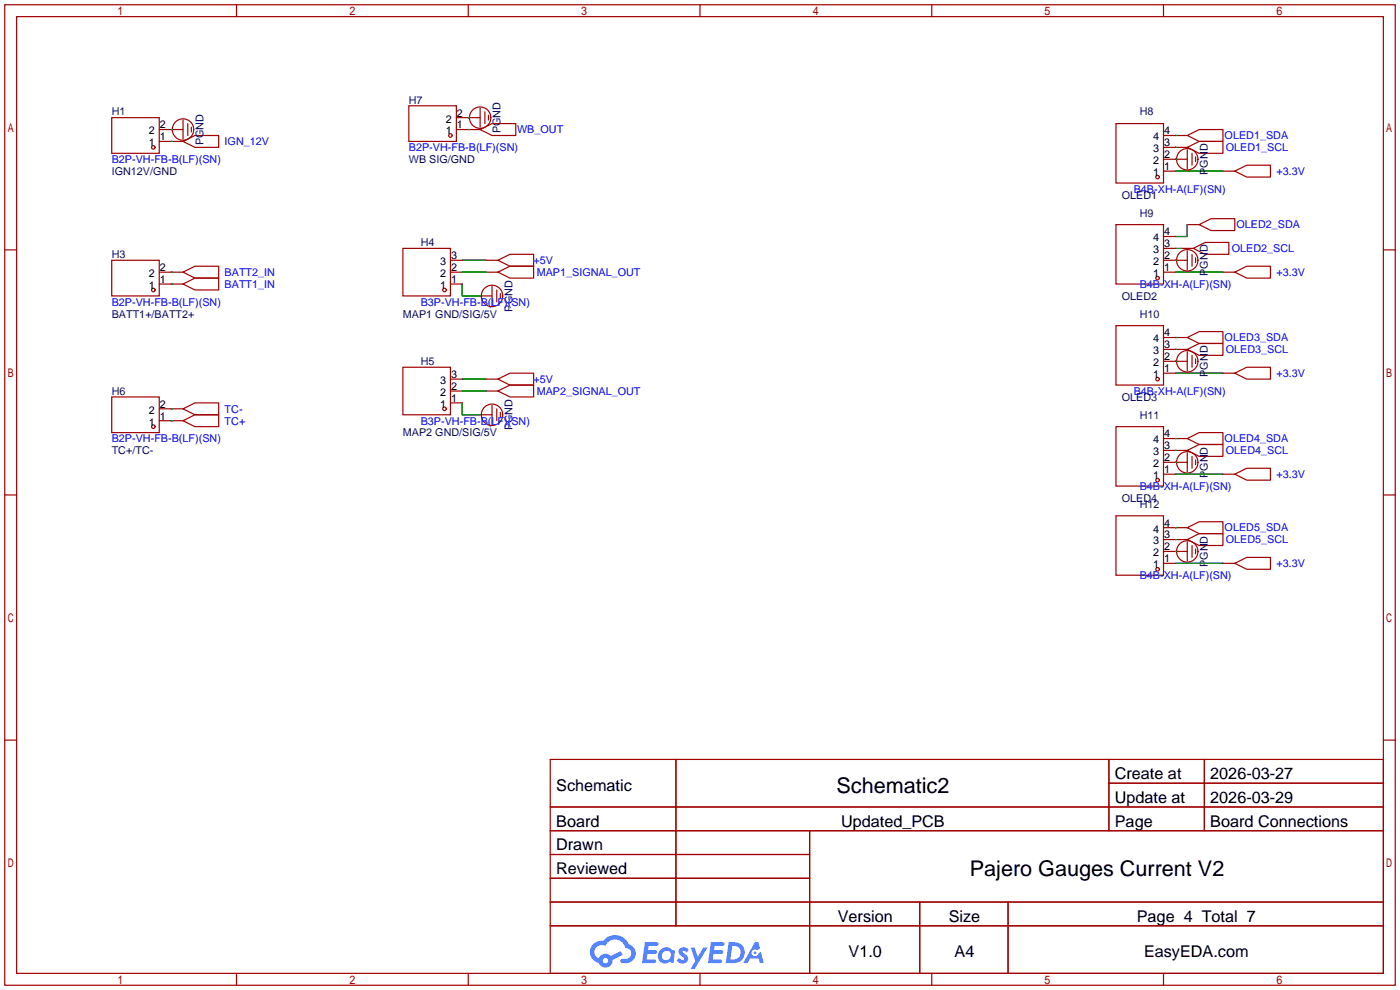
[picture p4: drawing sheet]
<svg xmlns="http://www.w3.org/2000/svg" width="299mm" height="212mm" viewBox="0 0 299 212" stroke-linecap="round" stroke-linejoin="round" font-family="sans-serif">
<g fill="none" stroke="#a10000" stroke-width=".25">
<path d="M1 1h297.2v209.6h-297.2zM3.6 3.6h292.1v204.4h-292.1zM50.5 1v2.6M100.1 1v2.6M149.6 1v2.6M199.1 1v2.6M248.7 1v2.6M1 53.4h2.6M295.7 53.4h2.5M1 105.8h2.6M295.7 105.8h2.5M1 158.2h2.6"/>
<path d="M295.7 158.2h2.5M117.6 162.3h178.1v45.7h-178.1zM117.6 172.5h178.1M117.6 177.5h178.1M144.5 162.3v35.6M173 177.5v30.5M237 162.3v15.2M237 167.4h58.7M257.4 162.3v15.2M117.6 182.6h55.4M117.6 192.8h178.1M117.6 187.7h55.4"/>
<path d="M117.6 197.9h178.1M196.6 192.8v15.2M215.4 192.8v15.2M50.5 208v2.6M100.1 208v2.6M149.6 208v2.6M199.1 208v2.6M248.7 208v2.6"/>
</g>
<g fill="#5487ff">
<path d="M145.3 202.7a1.3 1.3 0 0 1 1.9 .3l-.4 .6a.54 .54 0 0 0-.9-.2l.1 .2a1.34 1.34 0 0 1 .9 1.8 1.47 1.47 0 0 1-2.3-.1l.5-.6 .8 .5a.31 .31 0 0 0 .4-.3 .31 .31 0 0 0-.3-.4 1.12 1.12 0 0 1-.7-1.8z"/>
<path d="M147.6 202.5h.9l.6 2 1.2-2h.9l-2.7 4.6h-.9l1-1.7z"/>
<path d="M137.8 201.4h1.7a1.31 1.31 0 0 1 1.2 .2 .4 .4 0 0 1-.3 .5l-1.8 .1-.1 .9h1.6a.4 .4 0 0 1 .4 .4 .4 .4 0 0 1-.5 .4h-1.6l-.2 1.2h1.4a.46 .46 0 0 1 .5 0 .46 .46 0 0 1 .1 .5l-.4 .2h-2.6z"/>
<path d="M151.9 201.4h1.7a1.32 1.32 0 0 1 1.2 .2 .39 .39 0 0 1-.3 .5l-1.8 .1-.1 .9h1.6a.4 .4 0 0 1 .4 .4 .4 .4 0 0 1-.4 .4h-1.7l-.2 1.2h1.4a.46 .46 0 0 1 .5 0 .46 .46 0 0 1 .1 .5l-.4 .2h-2.6z"/>
<path d="M161.3 201.4h.8l.3 1.3-.6 .4a.75 .75 0 0 0-1.1 .3 .75 .75 0 0 0 .5 1 .75 .75 0 0 0 .9-.7l.5-.2 .6 2.3h-.8l-.3-.9h-1.8l-.5 .9h-1z"/>
<path d="M155.7 201.4l-.6 4.4h1.5a2.27 2.27 0 0 0 2.6-2.2 2.27 2.27 0 0 0-2.7-2.2zM156.5 202.1a1.5 1.5 0 0 1 1.8 1.6 1.5 1.5 0 0 1-1.9 1.4h-.3z"/>
<path d="M141.2 203a1.6 1.6 0 0 0-.3 2.3 1.6 1.6 0 0 0 2.3 .2l.7 .3 .3-2.4-.1-.3-.5-.1a1.58 1.58 0 0 0-2.4 0zM141.8 203.5a.98 .98 0 0 1 1.6 .4 .98 .98 0 0 1-1.1 1.3 .94 .94 0 0 1-.9-.7 .94 .94 0 0 1 .4-1z"/>
<path d="M126.8 201.8a2.37 2.37 0 0 0 1.1 4 1.54 1.54 0 0 0 1.8 1 1.54 1.54 0 0 0 1.2-1.6l2.2-1.1-.5-.8-2 1a1.57 1.57 0 0 0-2.7 .5 1.5 1.5 0 0 1-.7-2.1 1.5 1.5 0 0 1 2.2-.5 2.23 2.23 0 0 1 2.3-1.4 2.23 2.23 0 0 1 2 1.8 1.16 1.16 0 0 1 1.2 1.1 1.16 1.16 0 0 1-1.1 1.2h-.7a.47 .47 0 0 0-.5 .4 .47 .47 0 0 0 .4 .5 2.17 2.17 0 0 0 2.5-.9 2.17 2.17 0 0 0-.3-2.7l-.8-.4a3.2 3.2 0 0 0-5.5-.7l-1.1 .1zM128.8 205.3a.6 .6 0 0 1 1.2 0 .6 .6 0 0 1-1.2 0z"/>
<circle cx="161.4" cy="203.6" r=".28"/>
</g>
<g fill="none" stroke="#a10000" stroke-width=".25">
<path d="M23.9 25.1h10.1v7.7h-10.1zM34 30.2h5.1M34 27.7h5.1M39.1 30.2l2.6-1.2h5v2.5h-5zM39.1 25.7v4M40.1 26.4v2.6M40.9 27.2v1M87.4 22.6h10.1v7.6h-10.1zM97.5 27.7h5.1M97.5 25.1h5.1M102.6 27.7l2.6-1.3h5v2.6h-5zM102.6 23.1v4.1"/>
<path d="M103.6 23.9v2.5M104.4 24.6v1.1M238.5 26.4h10.2v12.7h-10.2zM248.7 31.5h5M248.7 29h5M248.7 34h5M248.7 36.6h2.5M253.7 31.5l2.6-1.3h5.1v2.6h-5.1zM253.7 29l2.6-1.3h5.1v2.5h-5.1zM253.7 32v4.1M254.8 32.8v2.5M255.5 33.5v1"/>
<path d="M261.4 36.6h2.5M263.9 36.6l2.5-1.3h5.1v2.5h-5.1zM23.9 55.6h10.1v7.6h-10.1zM34 58.2h5.1M39.1 58.2l2.6-1.3h5v2.5h-5zM86.1 53.1h10.2v10.1h-10.2zM96.3 58.2h2.5M96.3 55.6h2.5M103.9 58.2h2.5M103.9 55.6h2.5M106.4 58.2l2.6-1.3h5v2.5h-5zM106.4 55.6l2.6-1.2h5v2.5h-5z"/>
<path d="M238.5 48h10.2v12.7h-10.2zM248.7 58.2h2.5M248.7 55.6h5M248.7 53.1h2.5M248.7 50.5h2.5M252.5 53.1h2.5M253.7 53.6v4.1M253.7 48h2.6M254.8 54.4v2.5M255 53.1l2.6-1.3h5v2.6h-5zM255.5 55.1v1M256.3 48l2.5-1.3h5.1v2.6h-5.1z"/>
<path d="M261.4 58.2h2.5M263.9 58.2l2.5-1.3h5.1v2.5h-5.1zM34 60.7h5.1M39.1 60.7l2.6-1.3h5v2.6h-5zM86.1 78.5h10.2v10.1h-10.2zM96.3 60.7h2.5M102.6 63.2h2.6M105.2 61.2v4.1M106.2 62v2.5M106.9 62.7v1.1M238.5 69.6h10.2v12.7h-10.2zM248.7 72.1h5"/>
<path d="M248.7 74.7h5M248.7 77.2h5M248.7 79.8h2.5M253.7 72.1l2.6-1.2h5.1v2.5h-5.1zM253.7 74.7l2.6-1.3h5.1v2.5h-5.1zM253.7 75.2v4M254.8 75.9v2.6M255.5 76.7v1M261.4 79.8h2.5M263.9 79.8l2.5-1.3h5.1v2.5h-5.1zM23.9 84.8h10.1v7.7h-10.1zM34 89.9h5.1"/>
<path d="M34 87.4h5.1M39.1 89.9l2.6-1.3h5v2.6h-5zM39.1 87.4l2.6-1.3h5v2.5h-5zM96.3 83.6h2.5M96.3 86.1h2.5M96.3 81h2.5M102.6 88.6h2.6M103.9 83.6h2.5M103.9 81h2.5M105.2 86.6v4.1M106.2 87.4v2.5M106.4 83.6l2.6-1.3h5v2.5h-5z"/>
<path d="M106.4 81l2.6-1.2h5v2.5h-5zM106.9 88.1v1.1M238.5 91.2h10.2v12.7h-10.2zM248.7 93.7h5M248.7 96.3h5M248.7 98.8h5M253.7 93.7l2.6-1.2h5.1v2.5h-5.1zM253.7 96.3l2.6-1.3h5.1v2.5h-5.1zM253.7 96.8v4M254.8 97.5v2.6M255.5 98.3v1M238.5 110.2h10.2v12.7h-10.2z"/>
<path d="M248.7 101.3h2.5M248.7 112.8h5M248.7 115.3h5M248.7 117.9h5M253.7 112.8l2.6-1.3h5.1v2.5h-5.1zM253.7 115.3l2.6-1.3h5.1v2.6h-5.1zM253.7 115.8v4.1M254.8 116.6v2.5M255.5 117.3v1.1M261.4 101.3h2.5M263.9 101.3l2.5-1.2h5.1v2.5h-5.1zM248.7 120.4h2.5"/>
<path d="M261.4 120.4h2.5M263.9 120.4l2.5-1.3h5.1v2.6h-5.1z"/>
<circle cx="32.8" cy="31.5" r=".38"/>
<circle cx="39.1" cy="27.7" r="2.29"/>
<circle cx="96.3" cy="29" r=".38"/>
<circle cx="102.6" cy="25.1" r="2.29"/>
<circle cx="247.4" cy="37.8" r=".38"/>
<circle cx="253.7" cy="34" r="2.29"/>
<circle cx="247.4" cy="59.4" r=".38"/>
<circle cx="253.7" cy="55.6" r="2.29"/>
<circle cx="32.8" cy="62" r=".38"/>
<circle cx="95" cy="62" r=".38"/>
<circle cx="105.2" cy="63.2" r="2.29"/>
<circle cx="253.7" cy="77.2" r="2.29"/>
<circle cx="32.8" cy="91.2" r=".38"/>
<circle cx="95" cy="87.4" r=".38"/>
<circle cx="105.2" cy="88.6" r="2.29"/>
<circle cx="247.4" cy="81" r=".38"/>
<circle cx="253.7" cy="98.8" r="2.29"/>
<circle cx="247.4" cy="102.6" r=".38"/>
<circle cx="253.7" cy="117.9" r="2.29"/>
<circle cx="247.4" cy="121.7" r=".38"/>
</g>
<g fill="none" stroke="#008700" stroke-width=".25">
<path d="M36.6 30.2h.1M36.6 27.7h.1M100.1 27.7h.1M100.1 25.1h.1M251.2 31.5h.1M251.2 29h.1M251.2 34h.1M251.2 36.6h10.2M36.6 58.2h.1M98.8 55.6h5.1M98.8 58.2h5.1M251.2 55.6h.1"/>
<path d="M251.2 58.2h10.2M251.2 53.1h1.3M253.7 48v2.5h-2.5M36.6 60.7h.1M98.8 60.7v2.5h3.8M251.2 74.7h.1M251.2 72.1h.1M251.2 77.2h.1M251.2 79.8h10.2M36.6 89.9h.1M36.6 87.4h.1M98.8 86.1v2.5h3.8"/>
<path d="M98.8 81h5.1M98.8 83.6h5.1M251.2 93.7h.1M251.2 96.3h.1M251.2 98.8h.1M251.2 112.8h.1M251.2 115.3h.1M251.2 117.9h.1M251.2 101.3h10.2M251.2 120.4h10.2"/>
</g>
<g font-size="4.6">
<text x="178.8" y="169.4">Schematic2</text>
<text x="207.3" y="187.2">Pajero Gauges Current V2</text>
</g>
<g font-size="3.5">
<text x="238.3" y="166.5">Create at</text>
<text x="258.7" y="166.5">2026-03-27</text>
<text x="118.9" y="169.1">Schematic</text>
<text x="238.3" y="171.6">Update at</text>
<text x="258.7" y="171.6">2026-03-29</text>
<text x="118.9" y="176.7">Board</text>
<text x="179.8" y="176.7">Updated_PCB</text>
<text x="238.3" y="176.7">Page</text>
<text x="258.7" y="176.7">Board Connections</text>
<text x="118.9" y="181.8">Drawn</text>
<text x="118.9" y="186.8">Reviewed</text>
<text x="179.1" y="197">Version</text>
<text x="202.8" y="197">Size</text>
<text x="243" y="197">Page 4 Total 7</text>
<text x="181.4" y="204.6">V1.0</text>
<text x="204" y="204.6">A4</text>
<text x="244.5" y="204.6">EasyEDA.com</text>
</g>
<g font-size="2.3" fill="#000080">
<text x="87.4" y="22.1">H7</text>
<text x="23.9" y="24.7">H1</text>
<text x="107" y="28.5" transform="rotate(-90 107 28.5)">PGND</text>
<text x="243.6" y="24.7">H8</text>
<text x="43.5" y="31" transform="rotate(-90 43.5 31)">PGND</text>
<text x="87.4" y="34.8">WB SIG/GND</text>
<text x="23.9" y="37.4">IGN12V/GND</text>
<text x="258.1" y="37.4" transform="rotate(-90 258.1 37.4)">PGND</text>
<text x="239.8" y="42.5">OLED1</text>
<text x="243.6" y="46.3">H9</text>
<text x="89.9" y="52.6">H4</text>
<text x="23.9" y="55.2">H3</text>
<text x="258.1" y="59" transform="rotate(-90 258.1 59)">PGND</text>
<text x="239.8" y="64.1">OLED2</text>
<text x="23.9" y="67.9">BATT1+/BATT2+</text>
<text x="86.1" y="67.9">MAP1 GND/SIG/5V</text>
<text x="109.5" y="66.6" transform="rotate(-90 109.5 66.6)">PGND</text>
<text x="243.6" y="67.9">H10</text>
<text x="89.9" y="78">H5</text>
<text x="258.1" y="80.5" transform="rotate(-90 258.1 80.5)">PGND</text>
<text x="23.9" y="84.4">H6</text>
<text x="239.8" y="85.6">OLED3</text>
<text x="243.6" y="89.5">H11</text>
<text x="86.1" y="93.3">MAP2 GND/SIG/5V</text>
<text x="109.5" y="92" transform="rotate(-90 109.5 92)">PGND</text>
<text x="23.9" y="97.1">TC+/TC-</text>
<text x="239.8" y="107.2">OLED4</text>
<text x="258.1" y="102.1" transform="rotate(-90 258.1 102.1)">PGND</text>
<text x="243.6" y="108.5">H12</text>
<text x="258.1" y="121.2" transform="rotate(-90 258.1 121.2)">PGND</text>
</g>
<g font-size="2.3">
<text x="31.8" y="28.7">2</text>
<text x="34.2" y="30">1</text>
<text x="34.2" y="27.5">2</text>
<text x="95.3" y="28.7">1</text>
<text x="95.3" y="26.2">2</text>
<text x="97.7" y="27.5">1</text>
<text x="97.7" y="24.9">2</text>
<text x="246.4" y="30">4</text>
<text x="248.8" y="28.7">4</text>
<text x="31.8" y="31.3">1</text>
<text x="246.4" y="35.1">2</text>
<text x="246.4" y="32.5">3</text>
<text x="248.8" y="33.8">2</text>
<text x="248.8" y="31.3">3</text>
<text x="246.4" y="37.6">1</text>
<text x="248.8" y="36.3">1</text>
<text x="246.4" y="51.6">4</text>
<text x="248.8" y="52.9">3</text>
<text x="248.8" y="50.3">4</text>
<text x="31.8" y="59.2">2</text>
<text x="34.2" y="57.9">2</text>
<text x="94" y="59.2">2</text>
<text x="94" y="56.7">3</text>
<text x="96.4" y="57.9">2</text>
<text x="96.4" y="55.4">3</text>
<text x="246.4" y="59.2">1</text>
<text x="246.4" y="56.7">2</text>
<text x="246.4" y="54.1">3</text>
<text x="248.8" y="57.9">1</text>
<text x="248.8" y="55.4">2</text>
<text x="31.8" y="61.7">1</text>
<text x="34.2" y="60.5">1</text>
<text x="94" y="61.7">1</text>
<text x="96.4" y="60.5">1</text>
<text x="248.8" y="71.9">4</text>
<text x="246.4" y="75.7">3</text>
<text x="246.4" y="73.2">4</text>
<text x="248.8" y="77">2</text>
<text x="248.8" y="74.4">3</text>
<text x="94" y="82.1">3</text>
<text x="96.4" y="83.3">2</text>
<text x="96.4" y="80.8">3</text>
<text x="246.4" y="80.8">1</text>
<text x="246.4" y="78.3">2</text>
<text x="248.8" y="79.5">1</text>
<text x="31.8" y="88.4">2</text>
<text x="34.2" y="89.7">1</text>
<text x="34.2" y="87.1">2</text>
<text x="94" y="87.1">1</text>
<text x="94" y="84.6">2</text>
<text x="96.4" y="85.9">1</text>
<text x="31.8" y="91">1</text>
<text x="246.4" y="94.8">4</text>
<text x="248.8" y="93.5">4</text>
<text x="246.4" y="99.8">2</text>
<text x="246.4" y="97.3">3</text>
<text x="248.8" y="101.1">1</text>
<text x="248.8" y="98.6">2</text>
<text x="248.8" y="96">3</text>
<text x="246.4" y="102.4">1</text>
<text x="246.4" y="113.8">4</text>
<text x="248.8" y="112.5">4</text>
<text x="246.4" y="118.9">2</text>
<text x="246.4" y="116.4">3</text>
<text x="248.8" y="117.6">2</text>
<text x="248.8" y="115.1">3</text>
<text x="246.4" y="121.4">1</text>
<text x="248.8" y="120.2">1</text>
</g>
<g font-size="2.3" fill="#00f">
<text x="110.5" y="28.5">WB_OUT</text>
<text x="261.7" y="29.8">OLED1_SDA</text>
<text x="23.9" y="34.8">B2P-VH-FB-B(LF)(SN)</text>
<text x="48" y="31">IGN_12V</text>
<text x="87.4" y="32.3">B2P-VH-FB-B(LF)(SN)</text>
<text x="262" y="32.3">OLED1_SCL</text>
<text x="242.3" y="41.2">B4B-XH-A(LF)(SN)</text>
<text x="272.8" y="37.4">+3.3V</text>
<text x="263.3" y="53.9">OLED2_SCL</text>
<text x="264.3" y="48.8">OLED2_SDA</text>
<text x="48" y="59">BATT2_IN</text>
<text x="114" y="56.4">+5V</text>
<text x="114.7" y="59">MAP1_SIGNAL_OUT</text>
<text x="272.8" y="59">+3.3V</text>
<text x="23.9" y="65.3">B2P-VH-FB-B(LF)(SN)</text>
<text x="48" y="61.5">BATT1_IN</text>
<text x="89.9" y="65.3">B3P-VH-FB-B(LF)(SN)</text>
<text x="243.6" y="61.5">B4B-XH-A(LF)(SN)</text>
<text x="261.7" y="72.9">OLED3_SDA</text>
<text x="262" y="75.5">OLED3_SCL</text>
<text x="114" y="81.8">+5V</text>
<text x="272.8" y="80.6">+3.3V</text>
<text x="48" y="88.2">TC-</text>
<text x="114.7" y="84.4">MAP2_SIGNAL_OUT</text>
<text x="242.3" y="84.4">B4B-XH-A(LF)(SN)</text>
<text x="23.9" y="94.5">B2P-VH-FB-B(LF)(SN)</text>
<text x="48" y="90.7">TC+</text>
<text x="89.9" y="90.7">B3P-VH-FB-B(LF)(SN)</text>
<text x="261.7" y="94.5">OLED4_SDA</text>
<text x="262" y="97.1">OLED4_SCL</text>
<text x="243.6" y="104.7">B4B-XH-A(LF)(SN)</text>
<text x="272.8" y="102.2">+3.3V</text>
<text x="261.7" y="113.6">OLED5_SDA</text>
<text x="262" y="116.1">OLED5_SCL</text>
<text x="243.6" y="123.7">B4B-XH-A(LF)(SN)</text>
<text x="272.8" y="121.2">+3.3V</text>
</g>
</svg>
